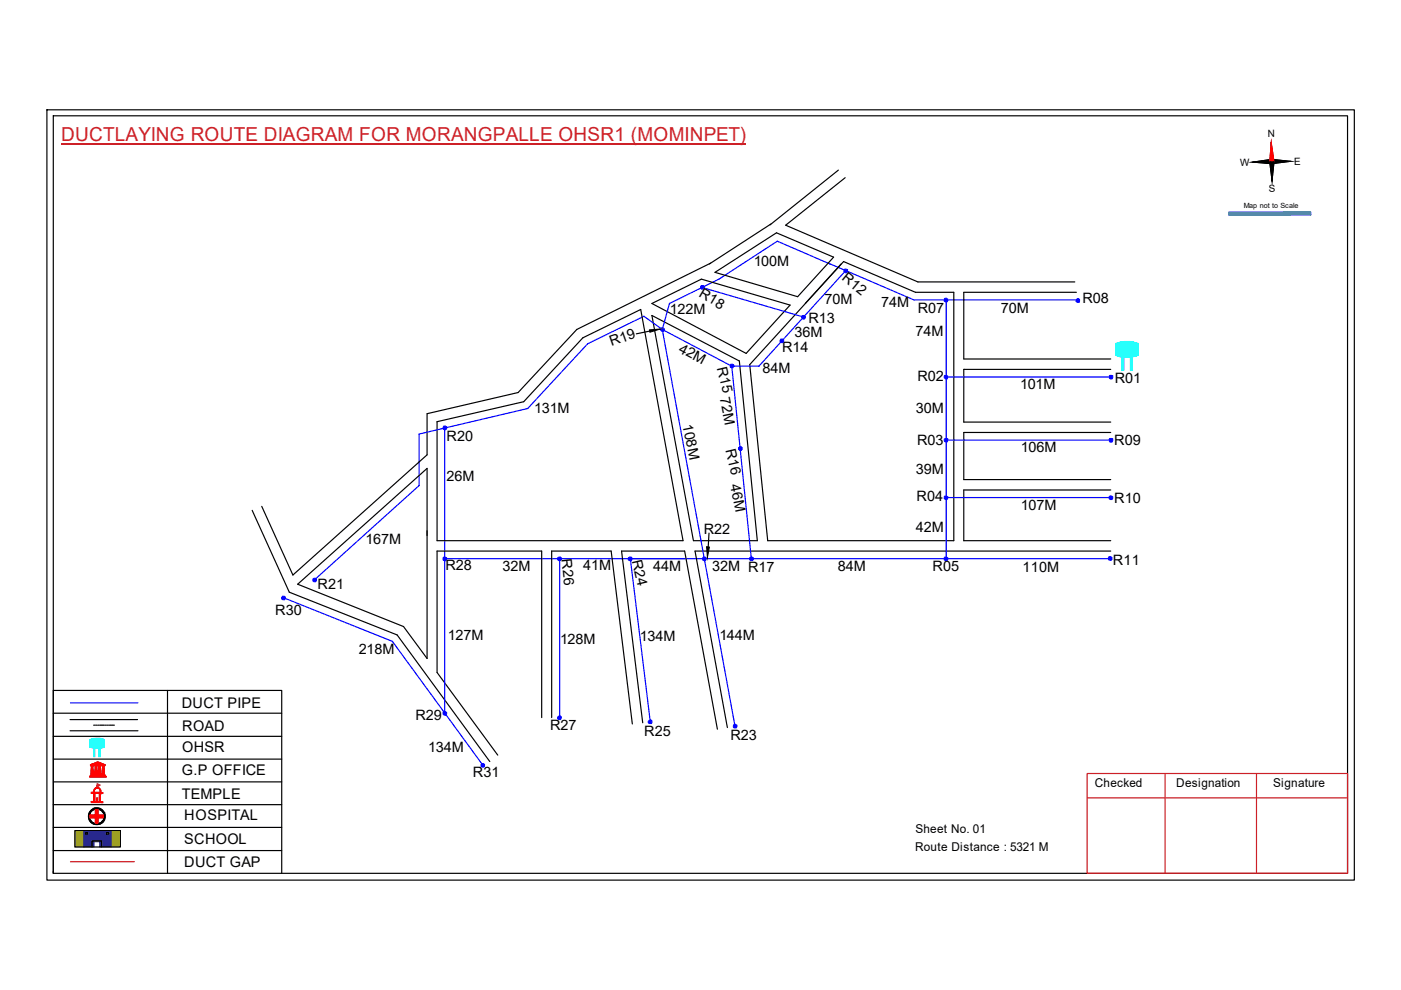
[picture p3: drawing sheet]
<svg xmlns="http://www.w3.org/2000/svg" width="297mm" height="210mm" viewBox="0 0 297 210" stroke-linecap="round" stroke-linejoin="round" font-family="sans-serif">
<path d="M11.3 151.2h48.4M11.3 156.1h48.4M14.9 152.6h14.3M14.9 154.9h14.3M35.5 146.4v38.8M11.3 175.4h48.4M11.3 161h48.4M11.3 165.8h48.4M11.3 170.6h48.4M11.3 180.3h48.4" fill="none" stroke="#000" stroke-width=".25"/>
<path d="M21 158.6h.3v1.8h-.3z" fill-rule="evenodd" fill="#0ffffc"/>
<path d="M21 158.6h.3v1.8h-.3z" fill="none" stroke="#0ffffc" stroke-width=".21"/>
<path d="M19.9 158.6h.2v1.8h-.2z" fill-rule="evenodd" fill="#0ffffc"/>
<path d="M19 156.9l1.6-.4 1.5 .3v1.6l-1.5 .3-1.6-.4zM19.9 158.6h.2v1.8h-.2z" fill="none" stroke="#0ffffc" stroke-width=".21"/>
<path d="M19 156.8a4 4 0 0 1 3.1 0v1.7a4.5 4.5 0 0 1-3-.1z" fill-rule="evenodd" fill="#0ffffc"/>
<path d="M19 156.8a4 4 0 0 1 3.1 0v1.7a4.5 4.5 0 0 1-3-.1z" fill="none" stroke="#0ffffc" stroke-width=".21"/>
<path d="M19 164.6h3.5v.2h-3.5zM19.2 164.3h3.1v.2h-3.1zM19.2 162.1l1.5-.6 1.6 .7zM19.3 162.4l.6-.1-.2 .1 .1 1.7h-.5l.1-1.7zM19.3 164.2h2.8v.1h-2.8zM19.5 162.1l1.2-.5 1.3 .5zM20.1 162.3h.5v1.8h-.5zM20.7 161.7l.2 .1-.2 .3zM20.9 162.3h.5v1.8h-.5zM21.6 162.3l.6 .1h-.1v1.7h-.4l.1-1.7z" fill="none" stroke="#f00" stroke-width=".21"/>
<path d="M21.6 162.3h.5v1.8h-.5z" fill-rule="evenodd" fill="#f00"/>
<path d="M21.6 162.3h.5v1.8h-.5z" fill="none" stroke="#f00" stroke-width=".21"/>
<path d="M20.9 162.3h.5v1.8h-.5z" fill-rule="evenodd" fill="#f00"/>
<path d="M20.9 162.3h.5v1.8h-.5z" fill="none" stroke="#f00" stroke-width=".21"/>
<path d="M20.1 162.3h.5v1.8h-.5z" fill-rule="evenodd" fill="#f00"/>
<path d="M20.1 162.3h.5v1.8h-.5z" fill="none" stroke="#f00" stroke-width=".21"/>
<path d="M19.3 162.3h.5v1.8h-.5z" fill-rule="evenodd" fill="#f00"/>
<path d="M19.3 162.3h.5v1.8h-.5z" fill="none" stroke="#f00" stroke-width=".21"/>
<path d="M20.6 161.7h.4v.4h-.4z" fill-rule="evenodd" fill="#f00"/>
<path d="M19 164.6h3.6v.2h-3.6zM19 164.7h3.6M19.2 164.3h3.1v.2h-3.1zM19.2 164.4h3.1M19.3 164.2h2.8v.1h-2.8zM19.3 164.3h2.8M20.6 161.7h.4v.4h-.4z" fill="none" stroke="#f00" stroke-width=".21"/>
<path d="M19.2 162.1l1-.4a.94 .94 0 0 1 1.1 0l1 .4v.2h-3.1zM19.9 162.1h.7l-.1-.3zM21 161.8l-.1 .3h.7z" fill-rule="evenodd" fill="#f00"/>
<path d="M19.2 162.1l1-.4a.94 .94 0 0 1 1.1 0l1 .4v.2h-3.1zM19.9 162.1l.6-.3 .1 .3zM20.1 168.1h1l-.1 1.9-.9-.1zM20.1 167.2a.73 .73 0 0 1 .9-.2 .73 .73 0 0 1 .4 .9v.2h.4v.1h-.5v1.7l.5 .1v.2l-2.5-.1v-.2h.6v-1.8h-.5v-.1h.5v-.4zM20.1 167.3a.55 .55 0 0 1 1 0l.2 .8-1.4-.1zM20.5 169.2l.1 .6zM20.6 166.5l.1 .5zM21 161.8l.6 .3h-.7z" fill="none" stroke="#f00" stroke-width=".21"/>
<path d="M20.6 166.2l.6 .3-.5 .3z" fill="none" stroke="#e66000" stroke-width=".21"/>
<path d="M20 167.2a.8 .8 0 0 1 1.4 .3v.5l.4 .1v.1l-.5 .1v1.5l.1 .2h.4v.2h-2.5v-.3l.6-.1v-1.6h-.6v-.2h.5zM20.1 167.4l-.2 .6h1.3l-.1-.6-.2-.3h-.5zM20.1 168.3v1.6h.9v-1.7zM20.4 169.2h.3l-.1 .7h-.2z" fill-rule="evenodd" fill="#f00"/>
<path d="M20 167.2a.8 .8 0 0 1 1.4 .3v.5l.4 .1v.1l-.5 .1v1.5l.1 .2h.4v.2h-2.5v-.3l.6-.1v-1.6h-.6v-.2h.5zM20.1 167.4l.3-.3h.5l.2 .3 .1 .6h-1.3zM20.1 168.3l.9-.1v1.7h-.9zM20.4 169.2h.3l-.1 .7h-.2z" fill="none" stroke="#f00" stroke-width=".21"/>
<path d="M20.6 166.5v.5z" fill="#f00"/>
<path d="M20.6 166.5v.5z" fill="none" stroke="#f00" stroke-width=".21"/>
<path d="M20.6 166.5v.5z" fill="#f00"/>
<path d="M20.6 166.5v.5z" fill="none" stroke="#f00" stroke-width=".21"/>
<path d="M20.6 166.5v.5z" fill="#f00"/>
<path d="M20.6 166.5v.5zM20.6 166.5v.5" fill="none" stroke="#f00" stroke-width=".21"/>
<path d="M20.7 166.8l-.1 .2z" fill="#f00"/>
<path d="M20.7 166.8l-.1 .2z" fill="none" stroke="#f00" stroke-width=".21"/>
<path d="M20.7 166.8v.2z" fill="#f00"/>
<path d="M20.7 166.8v.2z" fill="none" stroke="#f00" stroke-width=".21"/>
<path d="M20.6 167h.1z" fill="#f00"/>
<path d="M20.6 167h.1z" fill="none" stroke="#f00" stroke-width=".21"/>
<path d="M20.6 167h.1z" fill="#f00"/>
<path d="M20.6 167h.1z" fill="none" stroke="#f00" stroke-width=".21"/>
<path d="M20.6 166.2l.6 .3-.6 .3z" fill-rule="evenodd" fill="#e66000"/>
<path d="M20.6 166.2l.6 .3-.6 .3z" fill="none" stroke="#e66000" stroke-width=".21"/>
<path d="M19.9 153.8h.2M20.3 153.8h.2M20.7 153.8h.3M21.1 153.8h.3M21.5 153.8h.3M21.9 153.8h.2M22.3 153.8h.3M22.7 153.8h.3M23.2 153.8h.2M23.5 153.8h.3M23.9 153.8h.4M11.3 185.2v-38.8h48.4v38.8" fill="none" stroke="#000" stroke-width=".25"/>
<path d="M14.9 149h14.3" fill="none" stroke="#00f" stroke-width=".25"/>
<g fill="none" stroke="#000" stroke-width=".21">
<path d="M19.3 172a1.38 1.38 0 0 1 2.4 .2 1.49 1.49 0 0 1-.8 2.4 1.59 1.59 0 0 1-1.7-.8 1.59 1.59 0 0 1 .1-1.8z"/>
<circle cx="20.5" cy="173" r="1.81"/>
<circle cx="20.5" cy="173.1" r="1.78"/>
<circle cx="20.5" cy="173.1" r="1.59"/>
</g>
<path d="M18.7 173a1.81 1.81 0 0 1 3.6 0 1.81 1.81 0 0 1-3.6 0zM19.3 172a1.55 1.55 0 0 0 .2 2.2 1.55 1.55 0 0 0 2.2-.1 1.55 1.55 0 0 0-.2-2.2l-.4-.2a1.37 1.37 0 0 0-1.8 .3z" fill-rule="evenodd" fill="#000"/>
<path d="M19.1 172.8h1.2v-1.1h.5v1.1h1.1v.6h-1.1v1.1h-.5v-1.1h-1.2z" fill="none" stroke="#f00" stroke-width=".25"/>
<path d="M19.1 172.8h1.1v-1.1h.6v1.1h1.1v.6h-1.1v1.1h-.6v-1.1h-1.1z" fill-rule="evenodd" fill="#f00"/>
<path d="M19.1 172.8h1.1v-1.1h.6v1.1h1.1v.6h-1.1v1.1h-.6v-1.1h-1.1z" fill="none" stroke="#f00" stroke-width=".21"/>
<path d="M14.9 182.7h13.6" fill="none" stroke="#f00" stroke-width=".25"/>
<path d="M15.9 176.1h1.9v3.5h-1.9zM23.6 176.1h1.9v3.5h-1.9z" fill-rule="evenodd" fill="#c8c92d"/>
<path d="M15.9 176.1h1.9v3.5h-1.9zM23.6 176.1h1.9v3.5h-1.9z" fill="none" stroke="#c8c92d" stroke-width=".21"/>
<path d="M17.7 176.1h5.9v3.5h-2.5v-1.1h-1.2v1.1h-2.2zM18.2 176.5v.4h.3v-.4zM22.6 176.5v.4h.4v-.4z" fill-rule="evenodd" fill="#293189"/>
<path d="M17.7 176.1h5.9v3.5h-2.5v-1.1h-1.2v1.1h-2.2zM18.2 176.5h.3v.4h-.3zM22.6 176.5h.4v.4h-.4z" fill="none" stroke="#293189" stroke-width=".21"/>
<path d="M9.9 23.3h277.2v163.3h-277.2zM11.3 24.6h274.4v160.6h-274.4zM269.5 30.2l.2 8.2M15.9 176.1h9.6v3.5h-9.6zM18.2 176.5h.4v.4h-.4zM19.5 179.6v-1.3h2v1.3M22.6 176.5h.5v.4h-.5zM11.3 184.8v.4" fill="none" stroke="#000" stroke-width=".25"/>
<path d="M13 30.4h145.2M230.5 164h55.2v21.2h-55.2zM230.5 169.2h55.2M247 164v21.2M266.4 164v21.2" fill="none" stroke="#cd2027" stroke-width=".25"/>
<path d="M265.6 34.4l4-.6v.9zM269.6 33.8l4.1 .4-4.1 .5z" fill="#000"/>
<path d="M265.6 34.4l4-.6v.9zM269.6 33.8l4.1 .4-4.1 .5z" fill="none" stroke="#000" stroke-width=".21"/>
<path d="M269.5 30.2l.6 4.1h-.9z" fill="#f00"/>
<path d="M269.5 30.2l.6 4.1h-.9z" fill="none" stroke="#f00" stroke-width=".21"/>
<path d="M269.2 34.3h.9l-.4 4.1zM265.6 34.4l4-.6v.9zM269.6 33.8l4.1 .4-4.1 .5z" fill="#000"/>
<path d="M265.6 34.4l4-.6v.9zM269.2 34.3h.9l-.4 4.1zM269.6 33.8l4.1 .4-4.1 .5z" fill="none" stroke="#000" stroke-width=".21"/>
<path d="M269.5 30.2l.2 8.2" fill="none" stroke="#000" stroke-width=".25"/>
<path d="M269.5 30.2l.6 4.1h-.9z" fill="#f00"/>
<path d="M269.5 30.2l.6 4.1h-.9z" fill="none" stroke="#f00" stroke-width=".21"/>
<path d="M269.2 34.3h.9l-.4 4.1z" fill="#000"/>
<path d="M269.2 34.3h.9l-.4 4.1z" fill="none" stroke="#000" stroke-width=".21"/>
<path d="M269.5 30.2l.1 4.1" fill="none" stroke="#f00" stroke-width=".25"/>
<path d="M269.6 34.3l.1 4.1" fill="none" stroke="#000" stroke-width=".25"/>
<path d="M260.6 45h17.2v.6h-17.2z" fill-rule="evenodd" fill="#0093dd"/>
<path d="M260.6 45h17.2v.6h-17.2z" fill="none" stroke="#0093dd" stroke-width=".21"/>
<path d="M260.6 45h17.3v.6h-17.3z" fill="none" stroke="#0093dd" stroke-width=".25"/>
<g fill="none" stroke="#000" stroke-width=".25">
<path d="M177.8 36.1l-14.5 11.6M179.2 37.7l-12.6 10.1 28 12h33.3M150.7 55.8l-28.4 14-12.4 13.4-19.4 4.5v8.7l-28.4 25.5-6.6-14.5M151.6 57.7l13-8.3 12.1 5.1-7.6 8.4zM163.4 47.5l-13 8.5M178.9 55.5l15.2 6.5h8.1v52.6h-39.4l-3.8-37.3zM138.2 66.9l18.6 9.6 3.8 38.1h-13.6zM138.2 64.3l10.5-5.1 18.8 5.5-9.3 10.2zM228.2 62h-23.9v14.1h31.2M235.5 78.3h-31.2v11.2h31.2M92.7 89.4l18.3-4.2 12.6-13.6 12.2-6 9 49h-52.1zM235.5 91.7h-31.2v10h31.2"/>
<path d="M53.5 108.2l7.8 17.4 22.9 9 19.6 26.9M235.5 103.9h-31.2v10.7h31.2M235.5 116.8h-88.1l6.8 37.5M63.1 123.9l27.4-24.6v40.3l-4.9-6.8zM114.8 152.1v-35.3h-22.1v25.8l12.8 17.5M117 152.1v-35.3h12.6l4.5 36.7M136.3 153.2l-4.5-36.4h13.4l6.9 37.8"/>
</g>
<g fill="none" stroke="#00f" stroke-width=".25">
<path d="M175.6 55.8l18.2 7.8h34.8M176.1 56l-11.3-4.9-12.4 8.1-10.5 5.1M179.3 57.4l-18.4 20.2h-5.8M136.5 67.1l-11.9 5.8-12.7 13.7-23 5.4v11l-22.2 19.9M148.9 61l21.5 6.2M155.1 77.6l-14.7-7.8 15.4 84.1M155.1 77.6l4.2 40.8M200.6 63.6v54.8M200.6 79.9h34.9M94.3 90.8v60.4M200.6 93.3h34.9M94.3 118.4h141.2"/>
<path d="M118.7 118.4v33.7M133.6 118.4l4.3 34.7M200.6 105.5h34.9M60.2 126.7l23 9.3 19.3 26.4"/>
</g>
<path d="M140.2 69.5l.6 .2-.1 .6h-.4l-.2-.3v-.3z" fill-rule="evenodd" fill="#00f"/>
<path d="M140.2 69.5l.6 .2-.1 .6h-.4l-.2-.3v-.3z" fill="none" stroke="#00f" stroke-width=".21"/>
<path d="M148.7 60.5l.6 .2v.4l-.2 .2h-.4l-.2-.2z" fill-rule="evenodd" fill="#00f"/>
<path d="M148.7 60.5l.6 .2v.4l-.2 .2h-.4l-.2-.2z" fill="none" stroke="#00f" stroke-width=".21"/>
<path d="M170 67.1l.6-.2 .1 .2-.1 .5h-.4l-.2-.2z" fill-rule="evenodd" fill="#00f"/>
<path d="M170 67.1l.6-.2 .1 .2-.1 .5h-.4l-.2-.2z" fill="none" stroke="#00f" stroke-width=".21"/>
<path d="M155 77.2l.6 .2-.2 .6-.6-.2z" fill-rule="evenodd" fill="#00f"/>
<path d="M155 77.2l.6 .2-.2 .6-.6-.2z" fill="none" stroke="#00f" stroke-width=".21"/>
<path d="M179.1 57.1h.6l-.2 .7h-.3l-.3-.2v-.4z" fill-rule="evenodd" fill="#00f"/>
<path d="M179.1 57.1h.6l-.2 .7h-.3l-.3-.2v-.4z" fill="none" stroke="#00f" stroke-width=".21"/>
<path d="M94.1 90.3l.6 .2v.4l-.2 .2-.6-.2z" fill-rule="evenodd" fill="#00f"/>
<path d="M94.1 90.3l.6 .2v.4l-.2 .2-.6-.2z" fill="none" stroke="#00f" stroke-width=".21"/>
<path d="M94.1 118.1l.6 .2-.2 .6-.6-.2v-.4z" fill-rule="evenodd" fill="#00f"/>
<path d="M94.1 118.1l.6 .2-.2 .6-.6-.2v-.4z" fill="none" stroke="#00f" stroke-width=".21"/>
<path d="M94.1 150.9l.6 .1-.2 .6h-.3l-.3-.2v-.4z" fill-rule="evenodd" fill="#00f"/>
<path d="M94.1 150.9l.6 .1-.2 .6h-.3l-.3-.2v-.4z" fill="none" stroke="#00f" stroke-width=".21"/>
<path d="M118.5 151.8h.3l.2 .2-.2 .6-.6-.2v-.3z" fill-rule="evenodd" fill="#00f"/>
<path d="M118.5 151.8h.3l.2 .2-.2 .6-.6-.2v-.3z" fill="none" stroke="#00f" stroke-width=".21"/>
<path d="M137.7 152.7h.3l.2 .1-.1 .6-.6-.2v-.3z" fill-rule="evenodd" fill="#00f"/>
<path d="M137.7 152.7h.3l.2 .1-.1 .6-.6-.2v-.3z" fill="none" stroke="#00f" stroke-width=".21"/>
<path d="M155.7 153.6l.5 .2-.1 .5h-.4l-.2-.1z" fill-rule="evenodd" fill="#00f"/>
<path d="M155.7 153.6l.5 .2-.1 .5h-.4l-.2-.1z" fill="none" stroke="#00f" stroke-width=".21"/>
<path d="M118.2 118.3l.6-.2 .2 .2-.2 .6-.6-.2z" fill-rule="evenodd" fill="#00f"/>
<path d="M118.2 118.3l.6-.2 .2 .2-.2 .6-.6-.2z" fill="none" stroke="#00f" stroke-width=".21"/>
<path d="M133.2 118.3l.6-.2 .2 .2-.1 .6-.7-.2z" fill-rule="evenodd" fill="#00f"/>
<path d="M133.2 118.3l.6-.2 .2 .2-.1 .6-.7-.2z" fill="none" stroke="#00f" stroke-width=".21"/>
<path d="M149.1 118.1l.6 .2-.1 .6-.6-.2v-.4z" fill-rule="evenodd" fill="#00f"/>
<path d="M149.1 118.1l.6 .2-.1 .6-.6-.2v-.4z" fill="none" stroke="#00f" stroke-width=".21"/>
<path d="M159.1 118.1l.6 .2-.1 .6-.6-.2v-.4z" fill-rule="evenodd" fill="#00f"/>
<path d="M159.1 118.1l.6 .2-.1 .6-.6-.2v-.4z" fill="none" stroke="#00f" stroke-width=".21"/>
<path d="M200.4 118.1l.6 .2-.2 .6-.6-.2v-.4z" fill-rule="evenodd" fill="#00f"/>
<path d="M200.4 118.1l.6 .2-.2 .6-.6-.2v-.4z" fill="none" stroke="#00f" stroke-width=".21"/>
<path d="M200.4 105.2l.6 .1-.2 .6h-.4l-.2-.2v-.4z" fill-rule="evenodd" fill="#00f"/>
<path d="M200.4 105.2l.6 .1-.2 .6h-.4l-.2-.2v-.4z" fill="none" stroke="#00f" stroke-width=".21"/>
<path d="M235.3 93h.6l-.1 .7h-.5l-.1-.2v-.4z" fill-rule="evenodd" fill="#00f"/>
<path d="M235.3 93h.6l-.1 .7h-.5l-.1-.2v-.4z" fill="none" stroke="#00f" stroke-width=".21"/>
<path d="M200.4 63.2l.6 .2-.2 .6-.6-.2v-.4z" fill-rule="evenodd" fill="#00f"/>
<path d="M200.4 63.2l.6 .2-.2 .6-.6-.2v-.4z" fill="none" stroke="#00f" stroke-width=".21"/>
<path d="M200.4 79.6l.6 .2-.2 .5h-.4l-.2-.2v-.3z" fill-rule="evenodd" fill="#00f"/>
<path d="M200.4 79.6l.6 .2-.2 .5h-.4l-.2-.2v-.3z" fill="none" stroke="#00f" stroke-width=".21"/>
<path d="M200.4 93h.6l-.2 .7h-.4l-.2-.2v-.4z" fill-rule="evenodd" fill="#00f"/>
<path d="M200.4 93h.6l-.2 .7h-.4l-.2-.2v-.4z" fill="none" stroke="#00f" stroke-width=".21"/>
<path d="M102.1 161.9l.6 .2v.4l-.1 .1-.6-.1z" fill-rule="evenodd" fill="#00f"/>
<path d="M102.1 161.9l.6 .2v.4l-.1 .1-.6-.1z" fill="none" stroke="#00f" stroke-width=".21"/>
<path d="M235.3 79.6l.6 .1-.1 .6h-.4l-.2-.2v-.3z" fill-rule="evenodd" fill="#00f"/>
<path d="M235.3 79.6l.6 .1-.1 .6h-.4l-.2-.2v-.3z" fill="none" stroke="#00f" stroke-width=".21"/>
<path d="M235.3 105.2l.6 .1-.1 .6-.6-.2v-.4z" fill-rule="evenodd" fill="#00f"/>
<path d="M235.3 105.2l.6 .1-.1 .6-.6-.2v-.4z" fill="none" stroke="#00f" stroke-width=".21"/>
<path d="M235.2 118l.6 .2v.4l-.2 .2-.6-.2z" fill-rule="evenodd" fill="#00f"/>
<path d="M235.2 118l.6 .2v.4l-.2 .2-.6-.2z" fill="none" stroke="#00f" stroke-width=".21"/>
<path d="M228.4 63.3h.3l.2 .2-.1 .6-.7-.2v-.3z" fill-rule="evenodd" fill="#00f"/>
<path d="M228.4 63.3h.3l.2 .2-.1 .6-.7-.2v-.3z" fill="none" stroke="#00f" stroke-width=".21"/>
<path d="M165.6 71.9l.6 .2-.2 .5-.6-.1z" fill-rule="evenodd" fill="#00f"/>
<path d="M165.6 71.9l.6 .2-.2 .5-.6-.1z" fill="none" stroke="#00f" stroke-width=".21"/>
<path d="M141.9 64.3l-1.5 5.5-3.9-2.7" fill="none" stroke="#00f" stroke-width=".25"/>
<path d="M137.7 69.9l2.3-.1-2.2 .6z" fill="#000"/>
<path d="M137.7 69.9l2.3-.1-2.2 .6z" fill="none" stroke="#000" stroke-width=".21"/>
<path d="M137.8 70.2l-2.9 .6" fill="none" stroke="#000" stroke-width=".25"/>
<path d="M156.6 94.9l.2-.2h.4l.1 .2-.1 .6h-.4l-.2-.3z" fill-rule="evenodd" fill="#00f"/>
<path d="M156.6 94.9l.2-.2h.4l.1 .2-.1 .6h-.4l-.2-.3z" fill="none" stroke="#00f" stroke-width=".21"/>
<path d="M66.3 122.8l.6-.2 .2 .2-.2 .6-.6-.2z" fill-rule="evenodd" fill="#00f"/>
<path d="M66.3 122.8l.6-.2 .2 .2-.2 .6-.6-.2z" fill="none" stroke="#00f" stroke-width=".21"/>
<path d="M59.9 126.4l.6 .2-.2 .6-.6-.2z" fill-rule="evenodd" fill="#00f"/>
<path d="M59.9 126.4l.6 .2-.2 .6-.6-.2z" fill="none" stroke="#00f" stroke-width=".21"/>
<path d="M149.8 115.9l.6 .1-.4 2.2z" fill="#000"/>
<path d="M149.8 115.9l.6 .1-.4 2.2z" fill="none" stroke="#000" stroke-width=".21"/>
<path d="M150.3 113l-.1 3" fill="none" stroke="#000" stroke-width=".25"/>
<path d="M239.9 75.6v2.9" fill="none" stroke="#0ffffc" stroke-width=".42"/>
<path d="M239.6 75.6h.5v2.9h-.5z" fill="none" stroke="#0ffffc" stroke-width=".21"/>
<path d="M237.8 75.6h.5v2.9h-.5z" fill-rule="evenodd" fill="#0ffffc"/>
<path d="M236.5 72.9a6 6 0 0 1 4.8 0v2.4a6.3 6.3 0 0 1-4.8 0zM237.8 75.6h.5v2.9h-.5z" fill="none" stroke="#0ffffc" stroke-width=".21"/>
<path d="M236.5 72.8a6.6 6.6 0 0 1 4.8 0v2.6a6 6 0 0 1-4.8 0z" fill-rule="evenodd" fill="#0ffffc"/>
<path d="M236.5 72.8a6.6 6.6 0 0 1 4.8 0v2.6a6 6 0 0 1-4.8 0z" fill="none" stroke="#0ffffc" stroke-width=".21"/>
<text font-size="4.1" fill="#cd2027" x="13" y="29.9">DUCTLAYING ROUTE DIAGRAM FOR MORANGPALLE OHSR1 (MOMINPET)</text>
<g font-size="3.1">
<text x="38.6" y="150">DUCT PIPE</text>
<text x="38.6" y="154.9">ROAD</text>
<text x="38.6" y="159.5">OHSR</text>
<text x="38.6" y="164.3">G.P OFFICE</text>
<text x="38.6" y="169.3">TEMPLE</text>
<text x="39.1" y="173.9">HOSPITAL</text>
<text x="39.1" y="179">SCHOOL</text>
<text x="39.1" y="183.8">DUCT GAP</text>
</g>
<g font-size="3">
<text x="159.8" y="56.3">100M</text>
<text x="178.3" y="59.2" transform="rotate(39 178.3 59.2)">R12</text>
<text x="148" y="62.8" transform="rotate(31 148 62.8)">R18</text>
<text x="174.8" y="64.5">70M</text>
<text x="186.8" y="65.2">74M</text>
<text x="229.5" y="64.3">R08</text>
<text x="142" y="66.5">122M</text>
<text x="168.4" y="71.4">36M</text>
<text x="171.4" y="68.4">R13</text>
<text x="194.1" y="71.3">74M</text>
<text x="194.6" y="66.5">R07</text>
<text x="212.2" y="66.4">70M</text>
<text x="129.7" y="73.3" transform="rotate(-19 129.7 73.3)">R19</text>
<text x="143.7" y="74.6" transform="rotate(28 143.7 74.6)">42M</text>
<text x="165.8" y="74.7">R14</text>
<text x="152" y="78.1" transform="rotate(77 152 78.1)">R15</text>
<text x="161.7" y="79">84M</text>
<text x="194.5" y="80.9">R02</text>
<text x="216.3" y="82.5">101M</text>
<text x="236.3" y="81.2">R01</text>
<text x="113.2" y="87.6">131M</text>
<text x="152.6" y="84.4" transform="rotate(79 152.6 84.4)">72M</text>
<text x="194.2" y="87.5">30M</text>
<text x="94.7" y="93.5">R20</text>
<text x="144.7" y="90.2" transform="rotate(79 144.7 90.2)">108M</text>
<text x="153.8" y="95.5" transform="rotate(77 153.8 95.5)">R16</text>
<text x="194.4" y="94.4">R03</text>
<text x="216.4" y="95.8">106M</text>
<text x="236.3" y="94.4">R09</text>
<text x="194.2" y="100.4">39M</text>
<text x="94.7" y="102">26M</text>
<text x="154.8" y="102.9" transform="rotate(79 154.8 102.9)">46M</text>
<text x="194.3" y="106.2">R04</text>
<text x="236.3" y="106.6">R10</text>
<text x="149.2" y="113.1">R22</text>
<text x="194.2" y="112.9">42M</text>
<text x="216.4" y="108.1">107M</text>
<text x="77.5" y="115.3">167M</text>
<text x="119.1" y="118.6" transform="rotate(84 119.1 118.6)">R26</text>
<text x="134" y="119" transform="rotate(77 134 119)">R24</text>
<text x="235.9" y="119.7">R11</text>
<text x="67.3" y="124.8">R21</text>
<text x="94.4" y="120.9">R28</text>
<text x="106.5" y="121.2">32M</text>
<text x="123.7" y="120.9">41M</text>
<text x="138.5" y="121">44M</text>
<text x="151" y="121.1">32M R17</text>
<text x="177.7" y="121">84M</text>
<text x="197.7" y="121.1">R05</text>
<text x="216.8" y="121.3">110M</text>
<text x="58.4" y="130.4">R30</text>
<text x="95" y="135.6">127M</text>
<text x="118.7" y="136.6">128M</text>
<text x="135.7" y="135.9">134M</text>
<text x="152.5" y="135.6">144M</text>
<text x="76.1" y="138.7">218M</text>
<text x="88.1" y="152.6">R29</text>
<text x="116.6" y="154.7">R27</text>
<text x="136.6" y="156">R25</text>
<text x="90.8" y="159.3">134M</text>
<text x="154.9" y="156.9">R23</text>
<text x="100.3" y="164.8">R31</text>
</g>
<g font-size="2.6">
<text x="232.1" y="167">Checked</text>
<text x="249.4" y="167">Designation</text>
<text x="270" y="167">Signature</text>
<text x="194.1" y="176.6">Sheet No. 01</text>
<text x="194" y="180.3">Route Distance : 5321 M</text>
</g>
<g font-size="2.1">
<text x="268.8" y="29.1" transform="rotate(-1 268.8 29.1)">N</text>
<text x="262.9" y="35.1" transform="rotate(-1 262.9 35.1)">W</text>
<text x="274.4" y="35" transform="rotate(-1 274.4 35)">E</text>
<text x="269" y="40.7" transform="rotate(-1 269 40.7)">S</text>
</g>
<text font-size="1.5" x="263.7" y="44.2">Map not to Scale</text>
</svg>
